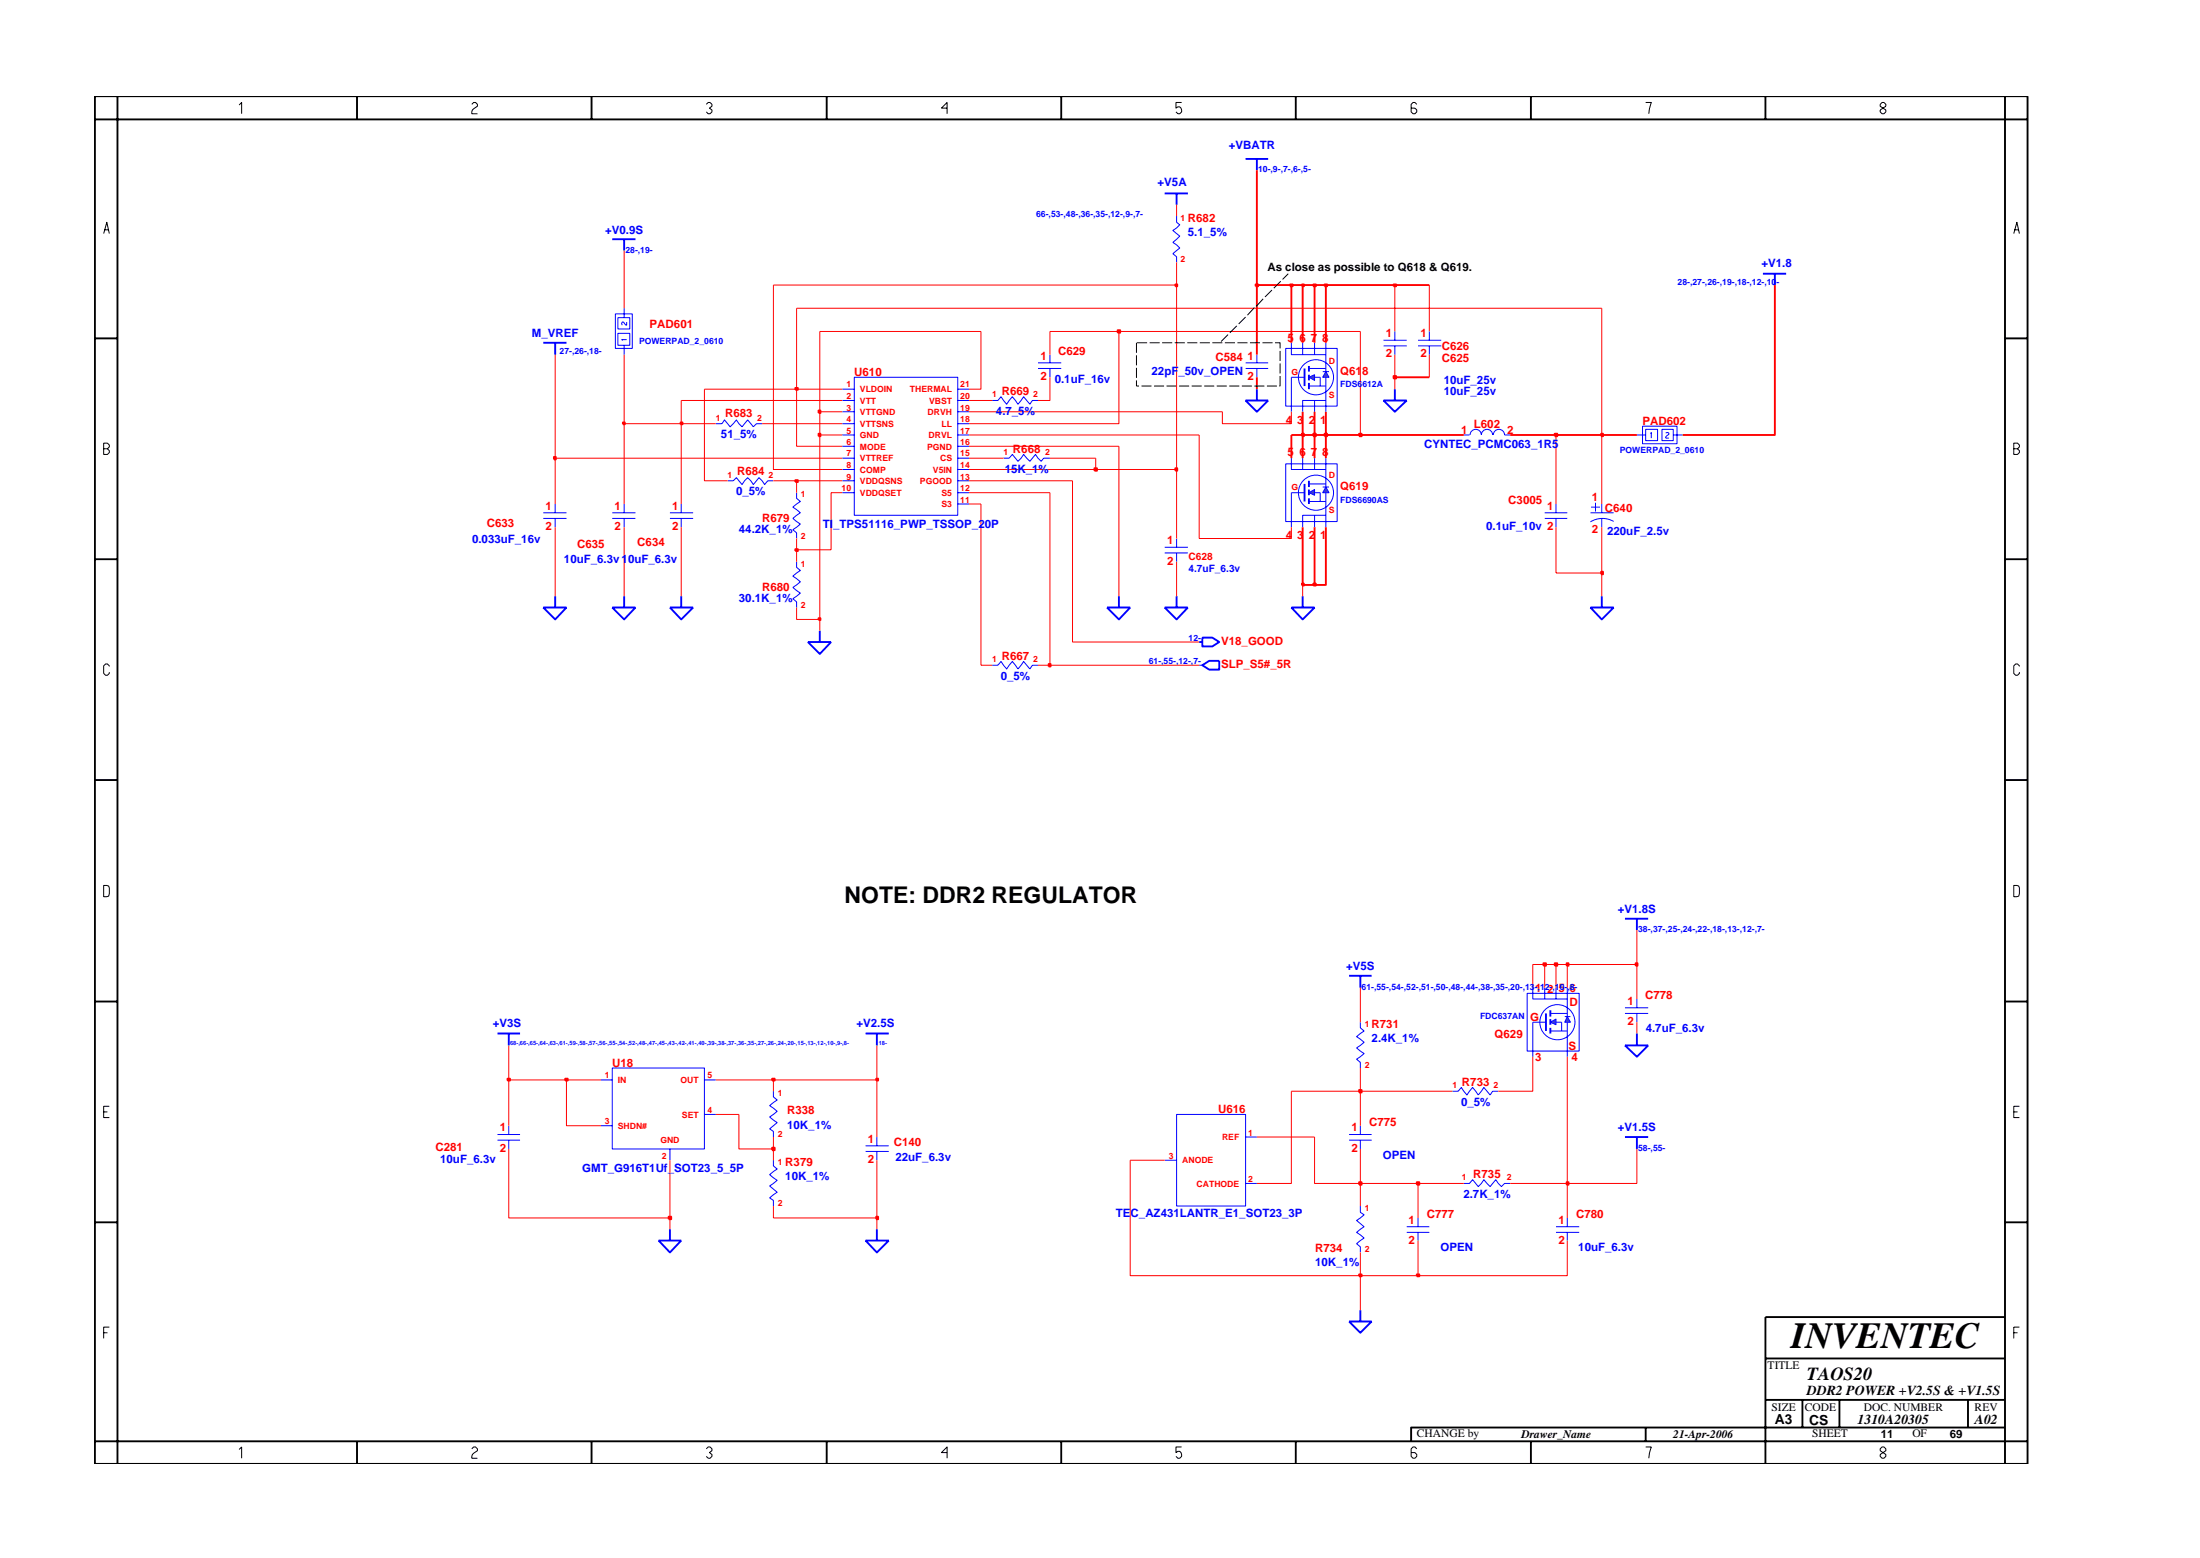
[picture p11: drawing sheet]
<svg xmlns="http://www.w3.org/2000/svg" width="297mm" height="210mm" viewBox="0 0 297 210" stroke-linecap="round" stroke-linejoin="round" font-family="sans-serif">
<g fill="none" stroke="#00f" stroke-width=".25">
<path d="M168.2 21.4h3M169.7 21.4v1.6M238 36.9h3.2M239.6 36.9v1.6M82.7 82h3.1l-1.5 1.6zM84.3 80.5v1.5M90.5 82h3.1l-1.6 1.6zM92 80.5v1.5M149.5 82h3.1l-1.5 1.6zM151.1 80.5v1.5M157.3 82h3.1l-1.5 1.6zM158.9 80.5v1.5"/>
<path d="M161.9 86.6h.4M162.3 89.8l1-.6h1.3v1.2h-1.3zM162.3 86h1.4l.9 .6-.9 .6h-1.4zM208.7 136.8v2.3M182.1 178.3h3.1l-1.5 1.6zM183.7 176.8v1.5"/>
</g>
<g fill="none" stroke="#00f" stroke-width=".14">
<path d="M134 54h.7l.5-.5 .7 1.1 .8-1.1 .7 1.1 .8-1.1 .9 1.1 .3-.6h.8M140.2 49h3.1M140.2 49.7h3.1M141.8 47.9v1.1M141.8 49.7v1.2M168.2 49h3M168.2 49.7h3M169.7 47.9v1.1M169.7 49.7v1.2M221 58.7h1.2M221.8 57.5h4.6v2.4h-4.6zM222.2 57.9h1.6v1.6h-1.6z"/>
<path d="M222.9 58.5l.1-.1v.7M224.4 57.9h1.5v1.6h-1.5zM224.9 58.4h.3h.1v.2a.58 .58 0 0 0-.4 .5h.4M225.9 58.7h1.3M161.9 89.8h.4M183.7 138v.7l.5 .4-1 .8 1 .8-1 .7 1 .8-1 .7 .5 .5v.7M207 138h1.7M67.2 153.1h3M67.2 153.9h3M68.7 151.9v1.2M68.7 153.9v1.2M81.1 145.7h1.6"/>
<path d="M81.1 151.9h1.6M82.7 144.1h12.4v11h-12.4zM90.5 155.1v1.5M95.1 145.7h1.5M95.1 150.4h1.5M116.9 154.6h3.1M116.9 155.4h3.1M118.4 153.4v1.2M118.4 155.4v1.2M157.3 156.6h1.6M158.9 150.4h9.3v12.4h-9.3zM168.2 153.4h1.5"/>
<path d="M168.2 159.7h1.5M197.6 159.7h.8l.4-.5 .8 .9 .7-.9 .9 .9 .8-.9 .7 .9 .4-.4h.8M183.7 162.8v.8l.5 .3-1 .8 1 .9-1 .7 1 .8-1 .7 .5 .5v.7M189.9 165.6h3.1M189.9 166.3h3.1M191.5 164.4v1.2M191.5 166.3v1.1M210.1 165.6h3.1M210.1 166.3h3.1M211.6 164.4v1.2M211.6 166.3v1.1"/>
</g>
<path d="M211.6 137.2l.4 .8h-.7z" fill="#3c3cc8"/>
<path d="M211.3 137.2h.7M211.6 137.2l.4 .8h-.7z" fill="none" stroke="#00f" stroke-width=".14"/>
<path d="M209.3 138l.8-.5v.8z" fill="#3c3cc8"/>
<g fill="none" stroke="#00f" stroke-width=".14">
<path d="M191.5 45.9h3.1M191.5 46.7h3.1M193 44.7v1.2M193 46.7v1.2M98.2 64.9h.8l.4-.4 .8 .9 .8-.9 .7 .9 .8-.9 .7 .9 .5-.5h.7M107.6 75.8v.8l.5 .4-1.1 .8 1.1 .7-1.1 .8 1.1 .7-1.1 .8 .6 .4v.8M107.6 66.5v.8l.5 .4-1.1 .7 1.1 .8-1.1 .8 1.1 .7-1.1 .8 .6 .4v.8M174.4 66.5h1.7M206.2 134.1h7v7.7h-7zM207 133.3v1.5h4.6M207 138v4.6M208.6 133.3v1.5"/>
<path d="M209.3 138l.8-.5v.8zM209.3 139.1h2.3M209.3 136.8h2.3M210.1 138h.7v1.1M210.1 133.3v1.5M211.6 133.3v3.9M211.6 138v4.6M104.4 147.3v.7l.5 .4-1 .8 1 .8-1 .7 1 .8-1 .8 .5 .4v.7"/>
<circle cx="210.3" cy="138" r="2.37"/>
</g>
<g fill="none" stroke="#00f" stroke-width=".25">
<path d="M82.7 32.3h3.1M84.3 32.3v1.5M73.3 46.3h3.2M75 46.3v1.6M176.1 65.3v2.4M109.1 86.6h3.1l-1.5 1.7zM110.7 85.1v1.5M67.2 139.5h3M68.7 139.5v1.6M209.3 136.3v.9M209.3 137.5v.8M209.3 138.7v.8"/>
<path d="M221 139.5v1.6M219.4 141.1h3.1l-1.5 1.5z"/>
</g>
<path d="M179 65.7l.4 .8h-.8z" fill="#3c3cc8"/>
<path d="M178.6 65.7h.8M179 65.7l.4 .8h-.8z" fill="none" stroke="#00f" stroke-width=".14"/>
<path d="M176.7 66.5l.8-.4v.7z" fill="#3c3cc8"/>
<g fill="none" stroke="#00f" stroke-width=".14">
<path d="M158.9 29.2v.8l.4 .3-.9 .8 .9 .8-.9 .8 .9 .8-.9 .7 .5 .5v.7M83.1 42.4h2.3v4.6h-2.3zM83.4 45h1.6v1.6h-1.6zM83.4 42.9h1.6v1.5h-1.6zM84.3 41.6v1.3M84.3 46.6v1.3M84.6 43.5v.4l-.4-.4h-.2l-.1 .1 .1 .3M84.6 45.8h-.7l.2 .1M96.6 57.2h.9l.3-.5 .8 .9 .8-.9 .8 .9 .8-.9 .7 .9 .4-.4h.8M174.4 50.9h1.7M197.6 58.7h.8M198.5 58.7a.76 .76 0 0 1 .7-.8 .76 .76 0 0 1 .8 .8 .76 .76 0 0 1 .8-.8 .76 .76 0 0 1 .7 .8"/>
<path d="M201.6 58.7a.76 .76 0 0 1 .8-.8 .76 .76 0 0 1 .7 .8h.8M73.3 69.2h3.2M73.3 70h3.2M75 68v1.2M75 70v1.1M82.7 69.2h3.1M82.7 70h3.1M84.3 68v1.2M84.3 70v1.1M135.5 61.8h.8l.4-.5 .7 1 .8-1 .9 1 .7-1 .8 1 .3-.5h.9M157.3 73.9h3.1M157.3 74.6h3.1"/>
<path d="M158.9 72.7v1.2M158.9 74.6v1.2M173.6 62.6h6.9v7.8h-6.9zM174.4 61.8v1.6h4.6M174.4 66.5v4.6M175.9 61.8v1.6M176.7 66.5l.8-.4v.7zM176.7 67.7h2.3M176.7 65.3h2.3M177.5 66.5h.8v1.2M177.5 61.8v1.6M177.5 69.5v1.6"/>
<path d="M179 61.8v3.9M179 66.5v4.6M179 69.5h-3.1v1.6M208.6 69.2h3M208.6 70h3M210.1 68v1.2M210.1 70v1.1M214.7 69.2h3.2M214.8 68.4h1.2M215.4 67.8v1.2M216.3 68v1.2M216.3 70v1.1"/>
<path d="M217.9 70.4a3 3 0 0 0-3.2 0M134 89.8h.7l.5-.5 .7 1 .8-1 .7 1 .8-1 .9 1 .3-.5h.8M219.4 136h3.1M219.4 136.8h3.1M221 134.8v1.2M221 136.8v1.2M182.1 153.1h3.1M182.1 153.9h3.1M183.7 151.9v1.2M183.7 153.9v1.2"/>
<circle cx="177.7" cy="66.5" r="2.37"/>
</g>
<g fill="none" stroke="#00f" stroke-width=".25">
<path d="M157.3 26.1h3.1M158.9 26.1v1.5M168.2 54h3l-1.5 1.6zM169.7 52.5v1.5M176.1 49.7v2.4M186.8 54h3.1l-1.6 1.6zM188.3 52.5v1.5M176.7 64.9v.8M176.7 66.1v.7M176.7 67.3v.7M73.3 82h3.2l-1.5 1.6zM75 80.5v1.5"/>
<path d="M214.7 82h3.2l-1.6 1.6zM216.3 80.5v1.5M116.9 139.5h3.1M118.4 139.5v1.6M182.1 131.7h3.1M183.7 131.7v1.6M219.4 153.4h3.1M221 153.4v1.7M88.9 167.4h3.1l-1.5 1.6zM90.5 165.9v1.5"/>
</g>
<path d="M179 50.2l.4 .7h-.8z" fill="#3c3cc8"/>
<path d="M178.6 50.2h.8M179 50.2l.4 .7h-.8z" fill="none" stroke="#00f" stroke-width=".14"/>
<path d="M176.7 50.9l.8-.3v.7z" fill="#3c3cc8"/>
<g fill="none" stroke="#00f" stroke-width=".14">
<path d="M113.7 54h1.6M113.7 52.5h1.6M113.7 55.6h1.6M113.7 57.2h1.6M113.7 58.7h1.6M115.3 50.9h14v18.6h-14zM129.3 54h1.5M129.3 52.5h1.5M129.3 55.6h1.5M129.3 57.2h1.5M129.3 58.7h1.5M173.6 47h6.9v7.8h-6.9z"/>
<path d="M174.4 46.3v1.6h4.6M174.4 50.9v4.7M175.9 46.3v1.6M176.7 50.9l.8-.3v.7zM176.7 52.1h2.3M176.7 49.7h2.3M177.5 50.9h.8v1.2M177.5 46.3v1.6M177.5 54v1.6M179 46.3v3.9M179 50.9v4.7M179 54h-3.1v1.6"/>
<path d="M186.8 45.9h3.1M186.8 46.7h3.1M188.3 44.7v1.2M188.3 46.7v1.2M90.5 69.2h3.1M90.5 70h3.1M92 68v1.2M92 70v1.1M113.7 60.2h1.6M113.7 61.8h1.6M113.7 63.4h1.6M113.7 64.9h1.6"/>
<path d="M113.7 66.5h1.6M129.3 60.2h1.5M129.3 61.8h1.5M129.3 63.4h1.5M129.3 64.9h1.5M129.3 66.5h1.5M129.3 68h1.5M104.4 156.6v.7l.5 .5-1 .7 1 .8-1 .7 1 .9-1 .8 .5 .3v.8M196.1 147.3h.8l.4-.5 .8 1 .7-1 .8 1 .7-1 .9 1 .3-.5h.8"/>
<circle cx="177.7" cy="50.9" r="2.37"/>
</g>
<path d="M176.7 49.4v.8M176.7 50.6v.7M176.7 51.7v.8M174.4 82h3.1l-1.6 1.6zM175.9 80.5v1.5M219.4 124h3.1M221 124v1.5M116.9 167.4h3.1l-1.6 1.6zM118.4 165.9v1.5" fill="none" stroke="#00f" stroke-width=".25"/>
<path d="M152.6 156.6v15.6h31.1v4.6" fill="none" stroke="#f00" stroke-width=".14"/>
<path d="M183.5 172h.3v.2h-.3z" fill="#8e2323"/>
<path d="M183.5 172h.3v.2h-.3z" fill="none" stroke="#f00" stroke-width=".25"/>
<path d="M183.7 169v3.2h7.8" fill="none" stroke="#f00" stroke-width=".14"/>
<path d="M191.3 172h.3v.2h-.3z" fill="#8e2323"/>
<path d="M191.3 172h.3v.2h-.3z" fill="none" stroke="#f00" stroke-width=".25"/>
<path d="M68.7 155.1v9.3h21.8v1.5M118.4 164.4v1.5M191.5 167.4v4.8h20.1v-4.8" fill="none" stroke="#f00" stroke-width=".14"/>
<path d="M90.3 164.2h.3v.3h-.3z" fill="#8e2323"/>
<path d="M90.3 164.2h.3v.3h-.3z" fill="none" stroke="#f00" stroke-width=".25"/>
<path d="M90.5 156.6v7.8M104.4 162.8v1.6h14" fill="none" stroke="#f00" stroke-width=".14"/>
<path d="M118.3 164.2h.3v.3h-.3z" fill="#8e2323"/>
<path d="M118.3 164.2h.3v.3h-.3z" fill="none" stroke="#f00" stroke-width=".25"/>
<path d="M118.4 156.6v7.8M174.4 147.3v12.4h-4.7M177.5 153.4v6.3h6.2v3.1M191.5 159.7v4.7M211.6 159.7v4.7" fill="none" stroke="#f00" stroke-width=".14"/>
<path d="M183.5 159.5h.3v.4h-.3z" fill="#8e2323"/>
<path d="M183.5 159.5h.3v.4h-.3z" fill="none" stroke="#f00" stroke-width=".25"/>
<path d="M183.7 155.1v4.6h7.8" fill="none" stroke="#f00" stroke-width=".14"/>
<path d="M191.3 159.5h.3v.4h-.3z" fill="#8e2323"/>
<path d="M191.3 159.5h.3v.4h-.3z" fill="none" stroke="#f00" stroke-width=".25"/>
<path d="M191.5 159.7h6.1M203.9 159.7h7.7" fill="none" stroke="#f00" stroke-width=".14"/>
<path d="M211.5 159.5h.3v.4h-.3z" fill="#8e2323"/>
<path d="M211.5 159.5h.3v.4h-.3z" fill="none" stroke="#f00" stroke-width=".25"/>
<path d="M99.8 150.4v4.7h4.6v1.5M152.6 156.6h4.7M211.6 142.6v17.1h9.4v-4.6" fill="none" stroke="#f00" stroke-width=".14"/>
<path d="M104.3 154.9h.3v.3h-.3z" fill="#8e2323"/>
<path d="M104.3 154.9h.3v.3h-.3z" fill="none" stroke="#f00" stroke-width=".25"/>
<path d="M68.7 145.7v6.2M76.5 145.7v6.2h4.6M96.6 150.4h3.2M104.4 145.7v1.6M104.4 153.4v1.7M118.4 145.7v7.7M169.7 153.4h7.8M174.4 147.3h9.3v4.6" fill="none" stroke="#f00" stroke-width=".14"/>
<path d="M183.5 147.1h.3v.3h-.3z" fill="#8e2323"/>
<path d="M183.5 147.1h.3v.3h-.3z" fill="none" stroke="#f00" stroke-width=".25"/>
<path d="M183.7 144.1v3.2h12.4M207 142.6v4.7h-4.7" fill="none" stroke="#f00" stroke-width=".14"/>
<path d="M68.5 145.6h.4v.2h-.4z" fill="#8e2323"/>
<path d="M68.5 145.6h.4v.2h-.4z" fill="none" stroke="#f00" stroke-width=".25"/>
<path d="M68.7 141.1v4.6h7.8" fill="none" stroke="#f00" stroke-width=".14"/>
<path d="M76.3 145.6h.4v.2h-.4z" fill="#8e2323"/>
<path d="M76.3 145.6h.4v.2h-.4z" fill="none" stroke="#f00" stroke-width=".25"/>
<path d="M76.5 145.7h4.6M96.6 145.7h7.8" fill="none" stroke="#f00" stroke-width=".14"/>
<path d="M104.3 145.6h.3v.2h-.3z" fill="#8e2323"/>
<path d="M104.3 145.6h.3v.2h-.3z" fill="none" stroke="#f00" stroke-width=".25"/>
<path d="M104.4 145.7h14" fill="none" stroke="#f00" stroke-width=".14"/>
<path d="M118.3 145.6h.3v.2h-.3z" fill="#8e2323"/>
<path d="M118.3 145.6h.3v.2h-.3z" fill="none" stroke="#f00" stroke-width=".25"/>
<path d="M183.7 133.3v4.7M207 133.3v-3.1h1.6v3.1M210.1 130.2v3.1M211.6 130.2v3.1M221 130.2v4.6M221 138v1.5M118.4 141.1v4.6" fill="none" stroke="#f00" stroke-width=".14"/>
<path d="M208.4 130h.3v.3h-.3z" fill="#8e2323"/>
<path d="M208.4 130h.3v.3h-.3z" fill="none" stroke="#f00" stroke-width=".25"/>
<path d="M208.6 130.2h1.5" fill="none" stroke="#f00" stroke-width=".14"/>
<path d="M209.9 130h.4v.3h-.4z" fill="#8e2323"/>
<path d="M209.9 130h.4v.3h-.4z" fill="none" stroke="#f00" stroke-width=".25"/>
<path d="M210.1 130.2h1.5" fill="none" stroke="#f00" stroke-width=".14"/>
<path d="M211.5 130h.3v.3h-.3z" fill="#8e2323"/>
<path d="M211.5 130h.3v.3h-.3z" fill="none" stroke="#f00" stroke-width=".25"/>
<path d="M211.6 130.2h9.4" fill="none" stroke="#f00" stroke-width=".14"/>
<path d="M220.8 130h.3v.3h-.3z" fill="#8e2323"/>
<path d="M220.8 130h.3v.3h-.3z" fill="none" stroke="#f00" stroke-width=".25"/>
<path d="M132.4 68v21.8h1.6M140.2 89.8h1.6M221 125.5v4.7" fill="none" stroke="#f00" stroke-width=".14"/>
<path d="M141.6 89.6h.2v.3h-.2z" fill="#8e2323"/>
<path d="M141.6 89.6h.2v.3h-.2z" fill="none" stroke="#f00" stroke-width=".25"/>
<path d="M141.8 66.5v23.3h20.1M144.8 64.9v21.7h17.1M107.6 82v1.6h3.1v1.5" fill="none" stroke="#f00" stroke-width=".14"/>
<path d="M110.5 83.4h.3v.3h-.3z" fill="#8e2323"/>
<path d="M110.5 83.4h.3v.3h-.3z" fill="none" stroke="#f00" stroke-width=".25"/>
<path d="M110.7 58.7v24.9M75 71.1v9.4M84.3 71.1v9.4M92 71.1v9.4M151.1 60.2v20.3M158.9 75.8v4.7M175.9 78.9v1.6M216.3 77.3v3.2" fill="none" stroke="#f00" stroke-width=".14"/>
<path d="M175.8 78.8h.3v.2h-.3z" fill="#8e2323"/>
<path d="M175.8 78.8h.3v.2h-.3zM175.9 71.1v7.8h1.6" fill="none" stroke="#f00" stroke-width=".25"/>
<path d="M177.3 78.8h.4v.2h-.4z" fill="#8e2323"/>
<path d="M177.3 78.8h.4v.2h-.4zM177.5 71.1v7.8h1.5v-7.8" fill="none" stroke="#f00" stroke-width=".25"/>
<path d="M210.1 71.1v6.2h6.2" fill="none" stroke="#f00" stroke-width=".14"/>
<path d="M216.2 77.2h.2v.3h-.2z" fill="#8e2323"/>
<path d="M216.2 77.2h.2v.3h-.2z" fill="none" stroke="#f00" stroke-width=".25"/>
<path d="M107.6 74.2v1.6M216.3 71.1v6.2" fill="none" stroke="#f00" stroke-width=".14"/>
<path d="M107.4 74.1h.3v.3h-.3z" fill="#8e2323"/>
<path d="M107.4 74.1h.3v.3h-.3z" fill="none" stroke="#f00" stroke-width=".25"/>
<path d="M84.3 57.2v10.8M92 57.2v10.8M95.1 52.5v12.4h3.1M161.9 58.7v14h12.5v-1.6M210.1 58.7v9.3M216.3 58.7v9.3M75 61.8v6.2M104.4 64.9h3.2v1.6M113.7 66.5h-1.5v7.7h-4.6v-1.5M130.8 68h1.6M130.8 66.5h11M158.9 63.4v9.3" fill="none" stroke="#f00" stroke-width=".14"/>
<path d="M107.4 64.8h.3v.3h-.3z" fill="#8e2323"/>
<path d="M107.4 64.8h.3v.3h-.3z" fill="none" stroke="#f00" stroke-width=".25"/>
<path d="M104.4 38.5v24.9h9.3M107.6 64.9h6.1M130.8 64.9h14M130.8 63.4h17.1" fill="none" stroke="#f00" stroke-width=".14"/>
<path d="M147.8 63.2h.3v.3h-.3z" fill="#8e2323"/>
<path d="M147.8 63.2h.3v.3h-.3z" fill="none" stroke="#f00" stroke-width=".25"/>
<path d="M147.9 61.8v1.6h11" fill="none" stroke="#f00" stroke-width=".14"/>
<path d="M158.7 63.2h.2v.3h-.2z" fill="#8e2323"/>
<path d="M158.7 63.2h.2v.3h-.2z" fill="none" stroke="#f00" stroke-width=".25"/>
<path d="M158.9 38.5v24.9" fill="none" stroke="#f00" stroke-width=".14"/>
<path d="M74.8 61.7h.2v.3h-.2z" fill="#8e2323"/>
<path d="M174.4 58.7v3.1M175.9 58.7v3.1M177.5 58.7v3.1M179 58.7v3.1M74.8 61.7h.2v.3h-.2z" fill="none" stroke="#f00" stroke-width=".25"/>
<path d="M75 47.9v13.9h38.7M107.6 52.5v7.7h6.1M130.8 61.8h4.7M130.8 60.2h20.3M141.8 61.8h6.1" fill="none" stroke="#f00" stroke-width=".14"/>
<path d="M110.5 58.5h.3v.4h-.3z" fill="#8e2323"/>
<path d="M110.5 58.5h.3v.4h-.3zM174.4 58.7h1.5" fill="none" stroke="#f00" stroke-width=".25"/>
<path d="M110.7 55.6v3.1h3M130.8 58.7h31.1" fill="none" stroke="#f00" stroke-width=".14"/>
<path d="M175.8 58.5h.3v.4h-.3z" fill="#8e2323"/>
<path d="M175.8 58.5h.3v.4h-.3zM175.9 55.6v3.1h1.6" fill="none" stroke="#f00" stroke-width=".25"/>
<path d="M177.3 58.5h.4v.4h-.4z" fill="#8e2323"/>
<path d="M177.3 58.5h.4v.4h-.4zM177.5 55.6v3.1h1.5" fill="none" stroke="#f00" stroke-width=".25"/>
<path d="M178.8 58.5h.4v.4h-.4z" fill="#8e2323"/>
<path d="M178.8 58.5h.4v.4h-.4zM179 55.6v3.1h4.7" fill="none" stroke="#f00" stroke-width=".25"/>
<path d="M183.5 58.5h.3v.4h-.3z" fill="#8e2323"/>
<path d="M183.5 58.5h.3v.4h-.3zM183.7 58.7h13.9M203.9 58.7h6.2" fill="none" stroke="#f00" stroke-width=".25"/>
<path d="M183.7 44.7v14" fill="none" stroke="#f00" stroke-width=".14"/>
<path d="M209.9 58.5h.4v.4h-.4z" fill="#8e2323"/>
<path d="M209.9 58.5h.4v.4h-.4zM210.1 58.7h6.2" fill="none" stroke="#f00" stroke-width=".25"/>
<path d="M216.2 58.5h.2v.4h-.2z" fill="#8e2323"/>
<path d="M239.6 38.5v20.2h-12.4M216.2 58.5h.2v.4h-.2zM216.3 58.7h4.7" fill="none" stroke="#f00" stroke-width=".25"/>
<path d="M216.3 41.6v17.1" fill="none" stroke="#f00" stroke-width=".14"/>
<path d="M84.1 57h.3v.3h-.3z" fill="#8e2323"/>
<path d="M84.1 57h.3v.3h-.3z" fill="none" stroke="#f00" stroke-width=".25"/>
<path d="M84.3 47.9v9.3h7.7" fill="none" stroke="#f00" stroke-width=".14"/>
<path d="M91.9 57h.2v.3h-.2z" fill="#8e2323"/>
<path d="M91.9 57h.2v.3h-.2z" fill="none" stroke="#f00" stroke-width=".25"/>
<path d="M92 54v3.2h4.6M102.9 57.2h10.8M151.1 44.7v12.5h-20.3M165 55.6v1.6h9.4v-1.6" fill="none" stroke="#f00" stroke-width=".14"/>
<path d="M110.5 55.4h.3v.3h-.3z" fill="#8e2323"/>
<path d="M110.5 55.4h.3v.3h-.3z" fill="none" stroke="#f00" stroke-width=".25"/>
<path d="M92 54h21.7M95.1 52.5h12.5M110.7 44.7v10.9h3M130.8 55.6h34.2M130.8 54h3.2M141.8 50.9v3.1h-1.6" fill="none" stroke="#f00" stroke-width=".14"/>
<path d="M107.4 52.4h.3v.2h-.3z" fill="#8e2323"/>
<path d="M107.4 52.4h.3v.2h-.3zM169.7 50.9v1.6" fill="none" stroke="#f00" stroke-width=".25"/>
<path d="M107.6 41.6v10.9h6.1M132.4 44.7v7.8h-1.6M188.3 50.9v1.6" fill="none" stroke="#f00" stroke-width=".14"/>
<path d="M188.2 50.7h.3v.4h-.3z" fill="#8e2323"/>
<path d="M169.7 38.5v9.4M174.4 38.5v7.8M175.9 38.5v7.8M177.5 38.5v7.8M179 38.5v7.8M188.2 50.7h.3v.4h-.3zM188.3 50.9h4.7" fill="none" stroke="#f00" stroke-width=".25"/>
<path d="M110.7 44.7h21.7M151.1 44.7h-9.3v3.2M188.3 47.9v3M193 47.9v3" fill="none" stroke="#f00" stroke-width=".14"/>
<path d="M150.9 44.6h.3v.3h-.3z" fill="#8e2323"/>
<path d="M150.9 44.6h.3v.3h-.3z" fill="none" stroke="#f00" stroke-width=".25"/>
<path d="M84.3 33.8v7.8M104.4 38.5h54.5M188.3 38.5v6.2M193 38.5v6.2M107.6 41.6h108.7M151.1 44.7h32.6" fill="none" stroke="#f00" stroke-width=".14"/>
<path d="M158.7 38.4h.2v.2h-.2z" fill="#8e2323"/>
<path d="M158.7 38.4h.2v.2h-.2z" fill="none" stroke="#f00" stroke-width=".25"/>
<path d="M158.9 35.4v3.1" fill="none" stroke="#f00" stroke-width=".14"/>
<path d="M169.5 38.4h.4v.2h-.4z" fill="#8e2323"/>
<path d="M169.5 38.4h.4v.2h-.4zM169.7 23v15.5h4.7" fill="none" stroke="#f00" stroke-width=".25"/>
<path d="M174.2 38.4h.3v.2h-.3z" fill="#8e2323"/>
<path d="M174.2 38.4h.3v.2h-.3zM174.4 38.5h1.5" fill="none" stroke="#f00" stroke-width=".25"/>
<path d="M175.8 38.4h.3v.2h-.3z" fill="#8e2323"/>
<path d="M175.8 38.4h.3v.2h-.3zM175.9 38.5h1.6" fill="none" stroke="#f00" stroke-width=".25"/>
<path d="M177.3 38.4h.4v.2h-.4z" fill="#8e2323"/>
<path d="M177.3 38.4h.4v.2h-.4zM177.5 38.5h1.5" fill="none" stroke="#f00" stroke-width=".25"/>
<path d="M178.8 38.4h.4v.2h-.4z" fill="#8e2323"/>
<path d="M178.8 38.4h.4v.2h-.4zM179 38.5h9.3" fill="none" stroke="#f00" stroke-width=".25"/>
<path d="M188.2 38.4h.3v.2h-.3z" fill="#8e2323"/>
<path d="M188.2 38.4h.3v.2h-.3zM188.3 38.5h4.7" fill="none" stroke="#f00" stroke-width=".25"/>
<path d="M158.9 27.6v1.6" fill="none" stroke="#f00" stroke-width=".14"/>
<g fill="none" stroke="#000" stroke-width=".25">
<path d="M12.8 13h261v184.6h-261zM12.8 16.1h261M15.9 13v184.6M48.2 13v3.1M79.9 13v3.1M111.6 13v3.1M143.3 13v3.1M174.9 13v3.1M206.7 13v3.1M238.4 13v3.1M270.7 13v184.6M12.8 45.7h3.1"/>
<path d="M270.7 45.7h3.1M12.8 75.5h3.1M270.7 75.5h3.1M12.8 105.3h3.1M270.7 105.3h3.1M12.8 135.2h3.1M270.7 135.2h3.1M12.8 165h3.1M270.7 177.7h-32.3v19.9M270.7 165h3.1M12.8 194.5h261M48.2 194.5v3.1"/>
<path d="M79.9 194.5v3.1M111.6 194.5v3.1M143.3 194.5v3.1M174.9 194.5v3.1M206.7 194.5v3.1M222.2 192.6v1.9M238.4 183.3h32.3M238.4 188.9h32.3M243.4 188.9v3.7M248.4 188.9v3.7M265.7 188.9v3.7M270.7 192.6h-80.2v1.9"/>
</g>
<g fill="none" stroke="#000" stroke-width=".14">
<path d="M32.3 14.2l.3-.4v1.6M63.7 14.1l.3-.3h.2l.3 .3v.2l-.5 .4-.3 .4v.3h.8M95.4 14.1l.2-.3h.3l.2 .3v.2l-.3 .3 .3 .2v.3l-.2 .3h-.3l-.2-.3M127.9 14.6h-.8l.8-.8v1.6M159.5 13.8h-.7v.8l.2-.2a.5 .5 0 0 1 .5 .7l-.2 .3h-.3l-.2-.3M191.3 14.1l-.3-.3h-.2l-.3 .3v1l.3 .3h.2l.3-.3v-.3l-.3-.2h-.5M222.2 13.8h.8l-.4 1.6M253.9 14.1l.2-.3h.3l.2 .3v.2l-.7 .5v.3l.2 .3h.3l.2-.3v-.3l-.7-.5zM14 31.5l.4-1.5 .4 1.5M14.1 31h.6M171.7 39.1l-.9 1M172.9 38l-.9 .9"/>
<path d="M173.9 36.9l-.7 .8M271.9 31.5l.4-1.5 .4 1.5M272 31h.6M14 59.8h.5l.3 .3v.2l-.3 .3 .3 .2v.3l-.3 .2h-.5zM153.4 51.3v.8h.4M153.4 46.3v1.3M153.4 47.9v1.4M153.4 49.6v1.4M153.5 46.3h1.4M154.1 52.1h1.4M155.2 46.3h1.4M155.8 52.1h1.4"/>
<path d="M156.9 46.3h1.4M157.5 52.1h1.4M158.6 46.3h1.4M159.2 52.1h1.4M160.3 46.3h1.4M160.9 52.1h1.3M162 46.3h1.4M162.6 52.1h1.3M163.7 46.3h1.3M164.3 52.1h1.3M165.4 46.3h1.3M165.8 45.2l-.9 .9"/>
<path d="M166 52.1h1.3M167 44l-.9 .9M167.1 46.3h1.3M167.7 52.1h1.3M168.2 42.8l-1 .9M168.8 46.3h1.3M169.4 52.1h1.3M169.4 41.5l-1 1M170.5 46.3h1.3M170.5 40.3l-.9 1M171.1 52.1h1.3M172.2 46.3h.6v.7"/>
<path d="M172.8 50.7v1.4h-.1M172.8 47.4v1.3M172.8 49.1v1.3M14 60.6h.5M271.9 60.6h.5l.3-.3v-.2l-.3-.3h-.5v1.5h.5l.3-.2v-.3l-.3-.2M14.8 89.9l-.3-.3h-.2l-.3 .3v1l.3 .2h.2l.3-.2v-.2M272.7 89.9l-.3-.3h-.3l-.2 .3v1l.2 .2h.3l.3-.2v-.2M14 119.5l.7 .1 .1 .2-.1 1.1-.7 .1zM271.9 119.5l.7 .1 .1 .2-.1 1.1-.7 .1zM14 150.1h.5M14.8 149.3h-.8v1.5h.8M271.9 150.1h.5"/>
<path d="M272.7 149.3h-.8v1.5h.8M14 179.9h.5M14.8 179.1h-.8v1.5M271.9 179.9h.5M272.7 179.1h-.8v1.5M32.3 195.6l.3-.3v1.5M63.7 195.5l.3-.2h.2l.3 .2v.3l-.7 .5-.1 .2v.3h.8M95.4 195.5l.2-.2h.3l.2 .2v.3l-.3 .2 .3 .3v.2l-.2 .3h-.3l-.2-.3M127.9 196h-.8l.8-.7v1.5M159.5 195.3h-.7v.7l.2-.1a.5 .5 0 0 1 .5 .6l-.2 .3h-.3l-.2-.3M191.3 195.5l-.3-.2h-.2l-.3 .2v1l.3 .3h.2l.3-.3v-.2l-.3-.3h-.5M222.2 195.3h.8l-.4 1.5"/>
<path d="M254.1 195.3l-.2 .2v.3l.7 .5v.2l-.2 .3h-.3l-.2-.3v-.2l.7-.5v-.3l-.2-.2z"/>
</g>
<text font-size="5" x="241.8" y="182">INVENTEC</text>
<text font-size="3.1" x="114" y="121.8">NOTE: DDR2 REGULATOR</text>
<text font-size="2.5" x="244" y="186.3">TAOS20</text>
<g font-size="1.9">
<text x="244" y="188.2">DDR2 POWER +V2.5S &amp; +V1.5S</text>
<text x="239.6" y="192.2">A3</text>
<text x="244.3" y="192.3">CS</text>
<text x="250.8" y="192.2">1310A20305</text>
<text x="266.6" y="192.2">A02</text>
</g>
<g font-size="1.6" fill="#00f">
<text x="165.9" y="20.2">+VBATR</text>
<text x="156.3" y="25.1">+V5A</text>
<text x="81.7" y="31.5">+V0.9S</text>
<text x="160.4" y="31.9">5.1_5%</text>
<text x="237.8" y="36">+V1.8</text>
<text x="71.8" y="45.5">M_VREF</text>
<text x="142.4" y="51.7">0.1uF_16v</text>
<text x="155.5" y="50.6">22pF_50v_OPEN</text>
<text x="194.9" y="53.4">10uF_25v</text>
<text x="194.9" y="51.8">10uF_25v</text>
<text x="97.3" y="59.1">51_5%</text>
<text x="134.5" y="56">4.7_5%</text>
<text x="135.6" y="63.8">15K_1%</text>
<text x="192.3" y="60.5">CYNTEC_PCMC063_1R5</text>
<text x="99.4" y="66.8">0_5%</text>
<text x="99.8" y="71.9">44.2K_1%</text>
<text x="111.1" y="71.2">TI_TPS51116_PWP_TSSOP_20P</text>
<text x="200.7" y="71.5">0.1uF_10v 2</text>
<text x="63.7" y="73.2">0.033uF_16v</text>
<text x="76.1" y="76">10uF_6.3v 10uF_6.3v</text>
<text x="217" y="72.2">220uF_2.5v</text>
<text x="99.8" y="81.2">30.1K_1%</text>
<text x="135.1" y="91.7">0_5%</text>
<text x="218.4" y="123.2">+V1.8S</text>
<text x="181.7" y="130.9">+V5S</text>
<text x="66.5" y="138.5">+V3S</text>
<text x="115.6" y="138.5">+V2.5S</text>
<text x="185.2" y="140.7">2.4K_1%</text>
<text x="222.2" y="139.3">4.7uF_6.3v</text>
<text x="197.3" y="149.2">0_5%</text>
<text x="106.3" y="152.3">10K_1%</text>
<text x="218.4" y="152.7">+V1.5S</text>
<text x="59.4" y="157">10uF_6.3v</text>
<text x="78.6" y="158.1">GMT_G916T1Uf_SOT23_5_5P</text>
<text x="106" y="159.3">10K_1%</text>
<text x="120.9" y="156.6">22uF_6.3v</text>
<text x="186.7" y="156.4">OPEN</text>
<text x="197.6" y="161.7">2.7K_1%</text>
<text x="150.7" y="164.2">TEC_AZ431LANTR_E1_SOT23_3P</text>
<text x="177.6" y="170.9">10K_1%</text>
<text x="194.5" y="168.8">OPEN</text>
<text x="213.1" y="168.8">10uF_6.3v</text>
</g>
<g font-size="1.6" fill="#f00">
<text x="160.4" y="30">R682</text>
<text x="87.7" y="44.3">PAD601</text>
<text x="142.9" y="47.8">C629</text>
<text x="173.8" y="46.1">5</text>
<text x="175.5" y="46.1">6</text>
<text x="177" y="46.1">7</text>
<text x="178.5" y="46.1">8</text>
<text x="187.1" y="45.5">1</text>
<text x="191.8" y="45.5">1</text>
<text x="194.7" y="47.2">C626</text>
<text x="115.3" y="50.7">U610</text>
<text x="135.2" y="53.3">R669</text>
<text x="140.5" y="48.6">1</text>
<text x="140.5" y="51.3">2</text>
<text x="164.1" y="48.8">C584</text>
<text x="168.4" y="48.6">1</text>
<text x="168.4" y="51.3">2</text>
<text x="181" y="50.6">Q618</text>
<text x="187.1" y="48.2">2</text>
<text x="191.8" y="48.2">2</text>
<text x="194.7" y="48.8">C625</text>
<text x="97.9" y="56.3">R683</text>
<text x="173.6" y="57.2">4</text>
<text x="175.1" y="57.2">3</text>
<text x="176.7" y="57.2">2</text>
<text x="178.3" y="57.2">1</text>
<text x="197.3" y="58.5">1</text>
<text x="199" y="57.8">L602</text>
<text x="203.5" y="58.5">2</text>
<text x="221.8" y="57.3">PAD602</text>
<text x="99.5" y="64.1">R684</text>
<text x="136.8" y="61.1">R668</text>
<text x="173.8" y="61.6">5</text>
<text x="175.5" y="61.6">6</text>
<text x="177" y="61.6">7</text>
<text x="178.5" y="61.6">8</text>
<text x="65.7" y="71.1">C633</text>
<text x="73.7" y="68.8">1</text>
<text x="73.7" y="71.5">2</text>
<text x="83" y="68.8">1</text>
<text x="83" y="71.5">2</text>
<text x="90.8" y="68.8">1</text>
<text x="90.8" y="71.5">2</text>
<text x="102.9" y="70.4">R679</text>
<text x="181" y="66.1">Q619</text>
<text x="203.7" y="68">C3005</text>
<text x="208.9" y="68.8">1</text>
<text x="214.9" y="67.7">1</text>
<text x="214.9" y="71.9">2</text>
<text x="216.7" y="69">C640</text>
<text x="77.9" y="74">C635</text>
<text x="86" y="73.7">C634</text>
<text x="157.6" y="73.4">1</text>
<text x="157.6" y="76.2">2</text>
<text x="173.6" y="72.7">4</text>
<text x="175.1" y="72.7">3</text>
<text x="176.7" y="72.7">2</text>
<text x="178.3" y="72.7">1</text>
<text x="102.9" y="79.7">R680</text>
<text x="135.2" y="89">R667</text>
<text x="164.9" y="87.1">V18_GOOD</text>
<text x="164.9" y="90.2">SLP_S5#_5R</text>
<text x="206.6" y="137.8">G</text>
<text x="207.3" y="133.9">1</text>
<text x="208.9" y="134.1">2</text>
<text x="210.4" y="133.9">5</text>
<text x="211.9" y="135.8">D</text>
<text x="211.9" y="133.9">6</text>
<text x="219.7" y="135.6">1</text>
<text x="222.1" y="134.8">C778</text>
<text x="82.7" y="144">U18</text>
<text x="185.2" y="138.7">R731</text>
<text x="201.8" y="140">Q629</text>
<text x="207.3" y="143.2">3</text>
<text x="211.8" y="141.7">S</text>
<text x="212.2" y="143.2">4</text>
<text x="219.7" y="138.4">2</text>
<text x="197.4" y="146.5">R733</text>
<text x="58.8" y="155.4">C281</text>
<text x="67.5" y="152.7">1</text>
<text x="67.5" y="155.5">2</text>
<text x="106.3" y="150.4">R338</text>
<text x="117.2" y="154.3">1</text>
<text x="120.7" y="154.7">C140</text>
<text x="164.5" y="150.1">U616</text>
<text x="182.5" y="152.7">1</text>
<text x="182.5" y="155.5">2</text>
<text x="184.9" y="151.9">C775</text>
<text x="106" y="157.3">R379</text>
<text x="117.2" y="157">2</text>
<text x="198.9" y="158.9">R735</text>
<text x="190.2" y="165.1">1</text>
<text x="190.2" y="167.8">2</text>
<text x="192.6" y="164.3">C777</text>
<text x="210.4" y="165.1">1</text>
<text x="210.4" y="167.8">2</text>
<text x="212.8" y="164.3">C780</text>
<text x="177.6" y="168.9">R734</text>
</g>
<g font-size="1.6">
<text x="171.1" y="36.5">As close as possible to Q618 &amp; Q619.</text>
<text x="238.7" y="184.8">TITLE</text>
<text x="239.2" y="190.4">SIZE</text>
<text x="243.7" y="190.4">CODE</text>
<text x="251.6" y="190.4">DOC. NUMBER</text>
<text x="266.6" y="190.4">REV</text>
<text x="191.3" y="193.9">CHANGE by</text>
<text x="205.4" y="194.1">Drawer_Name</text>
<text x="225.9" y="194.1">21-Apr-2006</text>
<text x="244.7" y="193.9">SHEET</text>
<text x="253.9" y="194.1">11</text>
<text x="258.2" y="193.9">OF</text>
<text x="263.3" y="194.1">69</text>
</g>
<text font-size="1.4" fill="#00f" x="160.5" y="77.2">4.7uF_6.3v</text>
<text font-size="1.4" fill="#f00" x="160.5" y="75.6">C628</text>
<g font-size="1.2" fill="#00f">
<text x="169.9" y="23.3">10-,9-,7-,6-,5-</text>
<text x="139.9" y="29.3">66-,53-,48-,36-,35-,12-,9-,7-</text>
<text x="84.4" y="34.2">28-,19-</text>
<text x="226.5" y="38.5">28-,27-,26-,19-,18-,12-,10-</text>
<text x="75.6" y="47.7">27-,26-,18-</text>
<text x="86.3" y="46.4">POWERPAD_2_0610</text>
<text x="181" y="52.3">FDS6612A</text>
<text x="218.7" y="61.1">POWERPAD_2_0610</text>
<text x="181" y="67.8">FDS6690AS</text>
<text x="155.1" y="89.6">61-,55-,12-,7-</text>
<text x="160.5" y="86.5">12-</text>
<text x="221.2" y="125.8">38-,37-,25-,24-,22-,18-,13-,12-,7-</text>
<text x="183.8" y="133.6">61-,55-,54-,52-,51-,50-,48-,44-,38-,35-,20-,13-,12-,10-,8-</text>
<text x="199.8" y="137.5">FDC637AN</text>
<text x="221.2" y="155.3">58-,55-</text>
</g>
<g font-size="1.2" fill="#f00">
<text x="159.4" y="29.9">1</text>
<text x="159.4" y="35.4">2</text>
<text x="114.3" y="52.3">1</text>
<text x="114.3" y="53.9">2</text>
<text x="116.1" y="53">VLDOIN</text>
<text x="122.9" y="53">THERMAL</text>
<text x="129.7" y="52.3">21</text>
<text x="129.7" y="53.9">20</text>
<text x="134" y="53.6">1</text>
<text x="139.5" y="53.6">2</text>
<text x="174.4" y="50.6">G</text>
<text x="179.4" y="49.1">D</text>
<text x="179.4" y="53.7">S</text>
<text x="96.6" y="56.8">1</text>
<text x="102.3" y="56.8">2</text>
<text x="114.3" y="55.4">3</text>
<text x="114.3" y="56.9">4</text>
<text x="114.3" y="58.5">5</text>
<text x="116.1" y="54.5">VTT</text>
<text x="116.1" y="56">VTTGND</text>
<text x="116.1" y="57.6">VTTSNS</text>
<text x="116.1" y="59.1">GND</text>
<text x="125.3" y="56">DRVH</text>
<text x="125.4" y="59.1">DRVL</text>
<text x="125.4" y="54.5">VBST</text>
<text x="127.1" y="57.6">LL</text>
<text x="129.7" y="56.9">18</text>
<text x="129.7" y="55.4">19</text>
<text x="129.7" y="58.5">17</text>
<text x="98.2" y="64.5">1</text>
<text x="103.8" y="64.5">2</text>
<text x="114.3" y="64.7">9</text>
<text x="114.3" y="61.6">7</text>
<text x="114.3" y="60.1">6</text>
<text x="114.3" y="63.2">8</text>
<text x="116.1" y="65.3">VDDQSNS</text>
<text x="116.1" y="62.3">VTTREF</text>
<text x="116.1" y="60.7">MODE</text>
<text x="116.1" y="63.8">COMP</text>
<text x="124.2" y="65.3">PGOOD</text>
<text x="125.2" y="60.7">PGND</text>
<text x="126" y="63.8">V5IN</text>
<text x="126.9" y="62.3">CS</text>
<text x="129.7" y="60.1">16</text>
<text x="129.7" y="64.7">13</text>
<text x="129.7" y="63.2">14</text>
<text x="129.7" y="61.6">15</text>
<text x="135.5" y="61.4">1</text>
<text x="141.1" y="61.4">2</text>
<text x="179.4" y="64.6">D</text>
<text x="108.1" y="67.1">1</text>
<text x="113.6" y="66.2">10</text>
<text x="116.1" y="66.9">VDDQSET</text>
<text x="127.1" y="68.5">S3</text>
<text x="127.1" y="66.9">S5</text>
<text x="129.7" y="67.8">11</text>
<text x="129.7" y="66.2">12</text>
<text x="174.4" y="66.2">G</text>
<text x="179.4" y="69.2">S</text>
<text x="108.1" y="72.7">2</text>
<text x="108.1" y="76.5">1</text>
<text x="108.1" y="82">2</text>
<text x="134" y="89.4">1</text>
<text x="139.5" y="89.4">2</text>
<text x="184.3" y="138.7">1</text>
<text x="81.7" y="145.5">1</text>
<text x="83.4" y="146.2">IN</text>
<text x="91.9" y="146.2">OUT</text>
<text x="95.5" y="145.5">5</text>
<text x="105" y="148">1</text>
<text x="184.3" y="144.1">2</text>
<text x="196.1" y="146.8">1</text>
<text x="201.6" y="146.8">2</text>
<text x="81.7" y="151.8">3</text>
<text x="83.4" y="152.4">SHDN#</text>
<text x="89.2" y="154.3">GND</text>
<text x="92.1" y="150.8">SET</text>
<text x="95.5" y="150.1">4</text>
<text x="105" y="153.4">2</text>
<text x="165" y="153.9">REF</text>
<text x="168.5" y="153.3">1</text>
<text x="89.4" y="156.4">2</text>
<text x="105" y="157.3">1</text>
<text x="157.8" y="156.4">3</text>
<text x="159.6" y="157">ANODE</text>
<text x="161.6" y="160.1">CATHODE</text>
<text x="168.5" y="159.5">2</text>
<text x="197.4" y="159.3">1</text>
<text x="203.4" y="159.3">2</text>
<text x="105" y="162.8">2</text>
<text x="184.3" y="163.5">1</text>
<text x="184.3" y="169">2</text>
</g>
<g font-size=".8" fill="#00f">
<text x="68.9" y="141.1">68-,66-,65-,64-,63-,61-,59-,58-,57-,56-,55-,54-,52-,48-,47-,45-,43-,42-,41-,40-,39-,38-,37-,36-,35-,27-,26-,24-,20-,15-,13-,12-,10-,9-,8-</text>
<text x="118.6" y="141.1">18-</text>
</g>
</svg>
